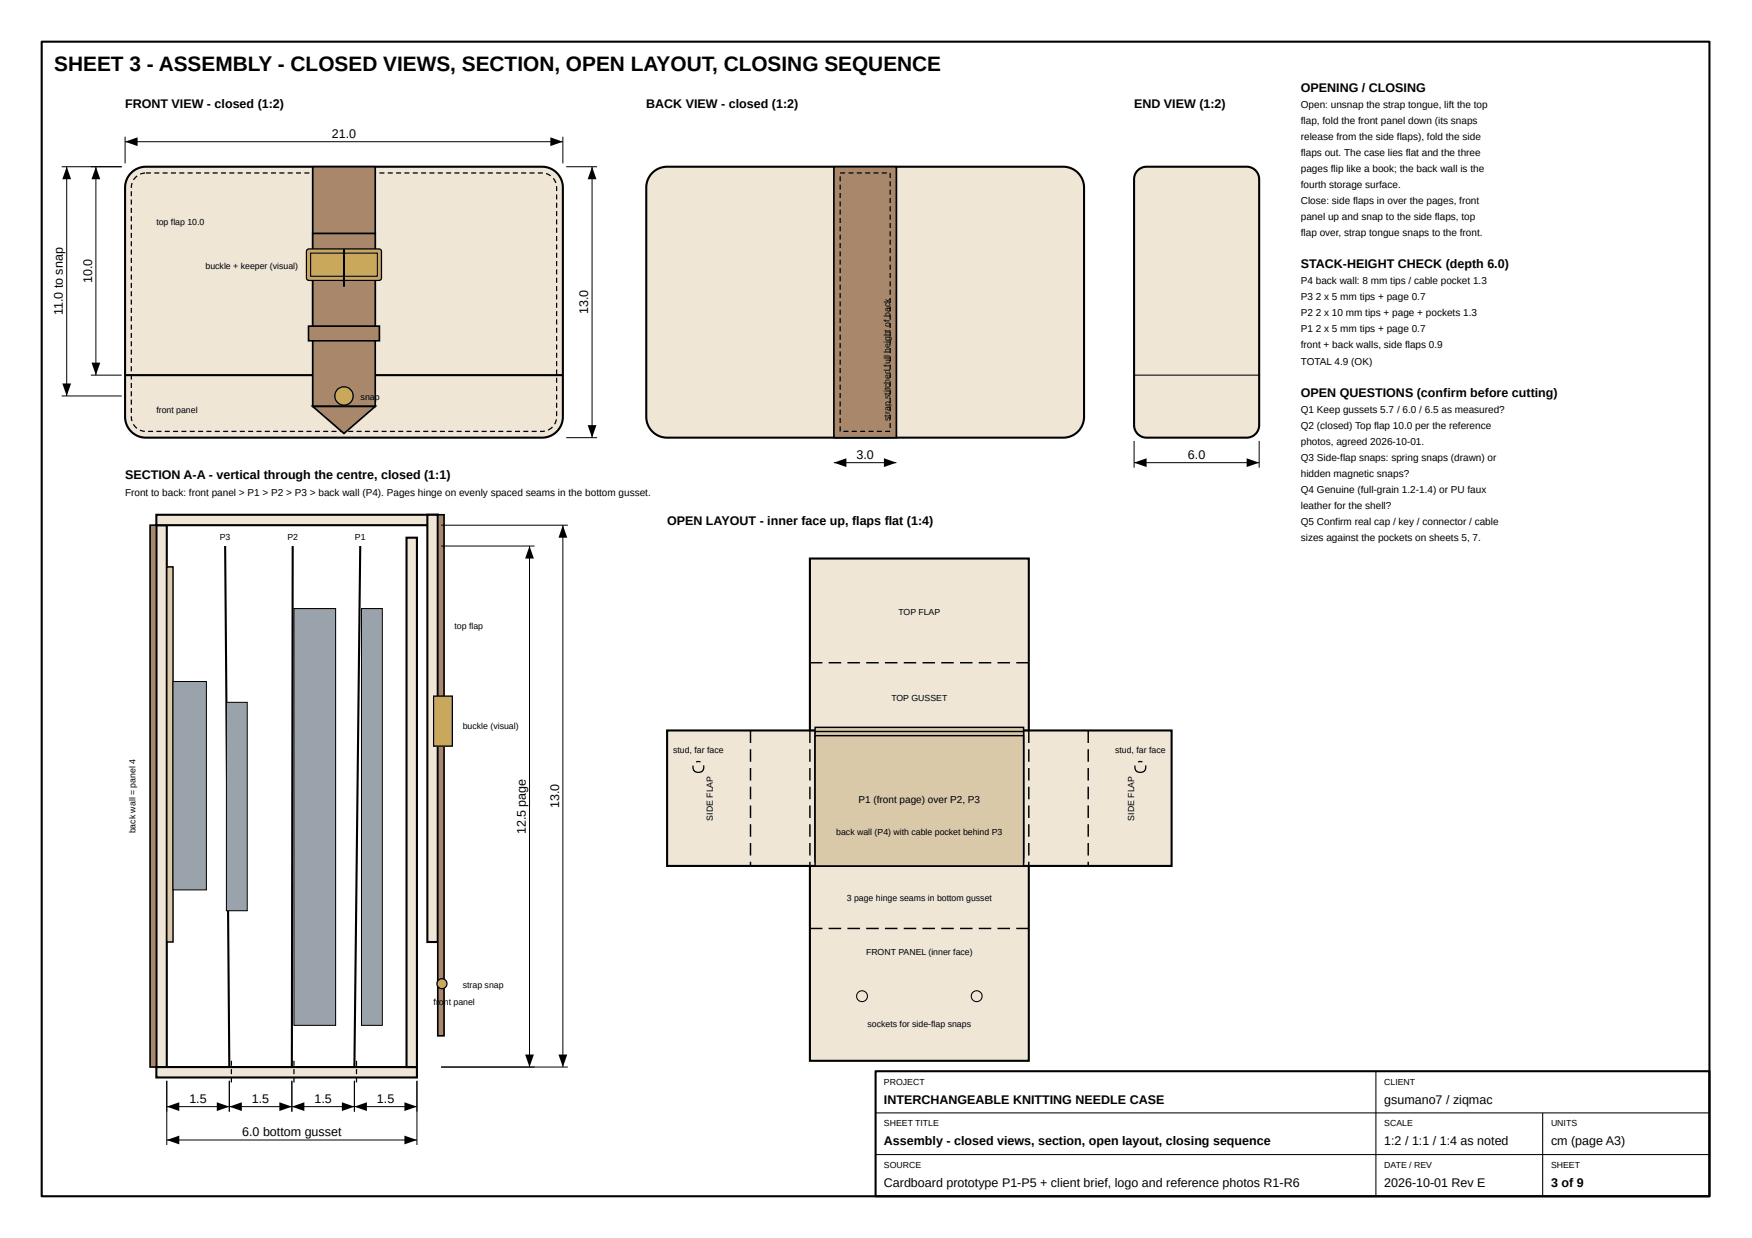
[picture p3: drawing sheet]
<svg xmlns="http://www.w3.org/2000/svg" width="420mm" height="297mm" viewBox="0 0 420 297" stroke-linecap="round" stroke-linejoin="round" font-family="sans-serif">
<path d="M10 10h400v277h-400zM210 257h200v30h-200z" fill="none" stroke="#000" stroke-width=".5"/>
<path d="M330 257v30M210 267h200M210 277h200M370 267v20" fill="none" stroke="#000" stroke-width=".25"/>
<path d="M31.5 41.5l1.6-1.1 1.9-.4h95a5 5 0 0 1 5 5v55a5 5 0 0 1-5 5h-95a5 5 0 0 1-5-5v-55l.4-1.9z" fill="#efe6d6"/>
<path d="M31.5 41.5l1.6-1.1 1.9-.4h95a5 5 0 0 1 5 5v55a5 5 0 0 1-5 5h-95a5 5 0 0 1-5-5v-55l.4-1.9zM30 90h105" fill="none" stroke="#000" stroke-width=".5"/>
<path d="M37 41.4h1.2v.3h-1.2zM39 41.4h1.2v.3h-1.2zM41 41.4h1.2v.3h-1.2zM43 41.4h1.2v.3h-1.2zM45 41.4h1.2v.3h-1.2zM47 41.4h1.2v.3h-1.2zM49 41.4h1.2v.3h-1.2zM51 41.4h1.2v.3h-1.2zM53 41.4h1.2v.3h-1.2zM55 41.4h1.2v.3h-1.2zM57 41.4h1.2v.3h-1.2zM59 41.4h1.2v.3h-1.2zM61 41.4h1.2v.3h-1.2zM63 41.4h1.2v.3h-1.2zM65 41.4h1.2v.3h-1.2zM67 41.4h1.2v.3h-1.2zM69 41.4h1.2v.3h-1.2zM71 41.4h1.2v.3h-1.2zM73 41.4h1.2v.3h-1.2zM75 41.4h1.2v.3h-1.2zM77 41.4h1.2v.3h-1.2zM79 41.4h1.2v.3h-1.2zM81 41.4h1.2v.3h-1.2zM83 41.4h1.2v.3h-1.2zM85 41.4h1.2v.3h-1.2zM87 41.4h1.2v.3h-1.2zM89 41.4h1.2v.3h-1.2zM91 41.4h1.2v.3h-1.2zM93 41.4h1.2v.3h-1.2zM95 41.4h1.2v.3h-1.2zM97 41.4h1.2v.3h-1.2zM99 41.4h1.2v.3h-1.2zM101 41.4h1.2v.3h-1.2zM103 41.4h1.2v.3h-1.2zM105 41.4h1.2v.3h-1.2zM107 41.4h1.2v.3h-1.2zM109 41.4h1.2v.3h-1.2zM111 41.4h1.2v.3h-1.2zM113 41.4h1.2v.3h-1.2zM115 41.4h1.2v.3h-1.2zM117 41.4h1.2v.3h-1.2zM119 41.4h1.2v.3h-1.2zM121 41.4h1.2v.3h-1.2zM123 41.4h1.2v.3h-1.2zM125 41.4h1.2v.3h-1.2zM127 41.4h1.2v.3h-1.2zM129 41.4h1.2v.3h-1.2zM131 41.5l1.2 .6-.2 .2-1.1-.5zM132.6 42.9l.2-.2 .7 1.1-.3 .1zM133.3 44.7l.3-.1v1.2h-.3zM133.3 46.6h.3v1.2h-.3zM133.3 48.6h.3v1.2h-.3zM133.3 50.6h.3v1.2h-.3zM133.3 52.6h.3v1.2h-.3zM133.3 54.6h.3v1.2h-.3zM133.3 56.6h.3v1.2h-.3zM133.3 58.6h.3v1.2h-.3zM133.3 60.6h.3v1.2h-.3zM133.3 62.6h.3v1.2h-.3zM133.3 64.6h.3v1.2h-.3zM133.3 66.6h.3v1.2h-.3zM133.3 68.6h.3v1.2h-.3zM133.3 70.6h.3v1.2h-.3zM133.3 72.6h.3v1.2h-.3zM133.3 74.6h.3v1.2h-.3zM133.3 76.6h.3v1.2h-.3zM133.3 78.6h.3v1.2h-.3zM133.3 80.6h.3v1.2h-.3zM133.3 82.6h.3v1.2h-.3zM133.3 84.6h.3v1.2h-.3zM133.3 86.6h.3v1.2h-.3zM133.3 88.6h.3v1.2h-.3zM133.3 90.6h.3v1.2h-.3zM133.3 92.6h.3v1.2h-.3zM133.3 94.6h.3v1.2h-.3zM133.3 96.6h.3v1.2h-.3zM133.3 98.6h.3v1.2h-.3zM133.3 100.6h.3l-.4 1.2-.3-.1zM131.4 103l1-.7 .2 .3-1.1 .7zM129.5 103.3h1.2v.3h-1.2zM127.5 103.3h1.2v.3h-1.2zM125.5 103.3h1.2v.3h-1.2zM123.5 103.3h1.2v.3h-1.2zM121.5 103.3h1.2v.3h-1.2zM119.5 103.3h1.2v.3h-1.2zM117.5 103.3h1.2v.3h-1.2zM115.5 103.3h1.2v.3h-1.2zM113.5 103.3h1.2v.3h-1.2zM111.5 103.3h1.2v.3h-1.2zM109.5 103.3h1.2v.3h-1.2zM107.5 103.3h1.2v.3h-1.2zM105.5 103.3h1.2v.3h-1.2zM103.5 103.3h1.2v.3h-1.2zM101.5 103.3h1.2v.3h-1.2zM99.5 103.3h1.2v.3h-1.2zM97.5 103.3h1.2v.3h-1.2zM95.5 103.3h1.2v.3h-1.2zM93.5 103.3h1.2v.3h-1.2zM91.5 103.3h1.2v.3h-1.2zM89.5 103.3h1.2v.3h-1.2zM87.5 103.3h1.2v.3h-1.2zM85.5 103.3h1.2v.3h-1.2zM83.5 103.3h1.2v.3h-1.2zM81.5 103.3h1.2v.3h-1.2zM79.5 103.3h1.2v.3h-1.2zM77.5 103.3h1.2v.3h-1.2zM75.5 103.3h1.2v.3h-1.2zM73.5 103.3h1.2v.3h-1.2zM71.5 103.3h1.2v.3h-1.2zM69.5 103.3h1.2v.3h-1.2zM67.5 103.3h1.2v.3h-1.2zM65.5 103.3h1.2v.3h-1.2zM63.5 103.3h1.2v.3h-1.2zM61.5 103.3h1.2v.3h-1.2zM59.5 103.3h1.2v.3h-1.2zM57.5 103.3h1.2v.3h-1.2zM55.5 103.3h1.2v.3h-1.2zM53.5 103.3h1.2v.3h-1.2zM51.5 103.3h1.2v.3h-1.2zM49.5 103.3h1.2v.3h-1.2zM47.5 103.3h1.2v.3h-1.2zM45.5 103.3h1.2v.3h-1.2zM43.5 103.3h1.2v.3h-1.2zM41.5 103.3h1.2v.3h-1.2zM39.5 103.3h1.2v.3h-1.2zM37.5 103.3h1.2v.3h-1.2zM35.5 103.3h1.2v.3h-1.2zM33.6 103.1l1.1 .2v.3l-1.2-.3zM31.9 101.9l.2-.2 .8 .9-.1 .3zM31.3 99.9h.3l.2 1.1-.3 .1zM31.3 97.9h.3v1.2h-.3zM31.3 95.9h.3v1.2h-.3zM31.3 93.9h.3v1.2h-.3zM31.3 91.9h.3v1.2h-.3zM31.3 89.9h.3v1.2h-.3zM31.3 87.9h.3v1.2h-.3zM31.3 85.9h.3v1.2h-.3zM31.3 83.9h.3v1.2h-.3zM31.3 81.9h.3v1.2h-.3zM31.3 79.9h.3v1.2h-.3zM31.3 77.9h.3v1.2h-.3zM31.3 75.9h.3v1.2h-.3zM31.3 73.9h.3v1.2h-.3zM31.3 71.9h.3v1.2h-.3zM31.3 69.9h.3v1.2h-.3zM31.3 67.9h.3v1.2h-.3zM31.3 65.9h.3v1.2h-.3zM31.3 63.9h.3v1.2h-.3zM31.3 61.9h.3v1.2h-.3zM31.3 59.9h.3v1.2h-.3zM31.3 57.9h.3v1.2h-.3zM31.3 55.9h.3v1.2h-.3zM31.3 53.9h.3v1.2h-.3zM31.3 51.9h.3v1.2h-.3zM31.3 49.9h.3v1.2h-.3zM31.3 47.9h.3v1.2h-.3zM31.3 45.9h.3v1.2h-.3zM31.5 43.9l.3 .1-.2 1.1h-.3zM32.3 42.5l.5-.4 .2 .2-.8 .9-.3-.1zM33.6 41.6l1.2-.2v.3l-1.1 .2zM35 41.4h1.2v.3h-1.2z" fill="#000"/>
<path d="M75 40h15v57.5h-15z" fill="#a9876a"/>
<path d="M75 40h15v57.5h-15z" fill="none" stroke="#000" stroke-width=".4"/>
<path d="M75 97.5h15l-7.5 6.5z" fill="#a9876a"/>
<path d="M75 97.5h15l-7.5 6.5z" fill="none" stroke="#000" stroke-width=".4"/>
<path d="M75 56h15v22.5h-15z" fill="#a9876a"/>
<path d="M75 56h15v22.5h-15z" fill="none" stroke="#000" stroke-width=".4"/>
<path d="M73.7 59.9l.4-.2 17 .1 .4 .5v6.6l-.6 .4-17-.1-.4-.5v-6.4z" fill="#c9a85c"/>
<path d="M73.7 59.9l.4-.2 17 .1 .4 .5v6.6l-.6 .4-17-.1-.4-.5v-6.4z" fill="none" stroke="#000" stroke-width=".3"/>
<path d="M74.5 60.7h16v5.6h-16z" fill="none" stroke="#000" stroke-width=".25"/>
<path d="M82.5 59.7v9.1" fill="none" stroke="#000" stroke-width=".5"/>
<path d="M74 78.2h17v3.5h-17z" fill="#a9876a"/>
<path d="M74 78.2h17v3.5h-17z" fill="none" stroke="#000" stroke-width=".4"/>
<circle cx="82.5" cy="95" r="2.2" fill="#c9a85c"/>
<circle cx="82.5" cy="95" r="2.2" fill="none" stroke="#000" stroke-width=".3"/>
<path d="M30 32.8v6.4M30 34h105M135 32.8v6.4M14.8 40h14.4M16 40v55M23 40v50M135.8 40h7.4M142 40v65M14.8 95h14.4M21.8 90h7.4M135.8 105h7.4" fill="none" stroke="#000" stroke-width=".24"/>
<path d="M30 34l3-1v2.1zM132 33l3 1-3 1.1zM16 40l1 3h-2.1zM23 40l1 3h-2.1zM142 40l1 3h-2.1zM14.9 92h2.1l-1 3zM21.9 87h2.1l-1 3zM140.9 102h2.1l-1 3z" fill="#000"/>
<path d="M156.5 41.5l1.6-1.1 1.9-.4h95a5 5 0 0 1 5 5v55a5 5 0 0 1-5 5h-95a5 5 0 0 1-5-5v-55l.4-1.9z" fill="#efe6d6"/>
<path d="M156.5 41.5l1.6-1.1 1.9-.4h95a5 5 0 0 1 5 5v55a5 5 0 0 1-5 5h-95a5 5 0 0 1-5-5v-55l.4-1.9z" fill="none" stroke="#000" stroke-width=".5"/>
<path d="M200 40h15v65h-15z" fill="#a9876a"/>
<path d="M200 40h15v65h-15z" fill="none" stroke="#000" stroke-width=".4"/>
<g fill="#000">
<path d="M200 111l3-1.1v2.1zM212 109.9l3 1.1-3 1z"/>
<path d="M203.5 41.4h1.2v.3h-1.2zM205.5 41.4h1.2v.3h-1.2zM207.5 41.4h1.2v.3h-1.2zM209.5 41.4h1.2v.3h-1.2zM211.5 41.4h1.2v.3h-1.2zM213.3 41.5h.3v1.2h-.3zM213.3 43.5h.3v1.2h-.3zM213.3 45.5h.3v1.2h-.3zM213.3 47.5h.3v1.2h-.3zM213.3 49.5h.3v1.2h-.3zM213.3 51.5h.3v1.2h-.3zM213.3 53.5h.3v1.2h-.3zM213.3 55.5h.3v1.2h-.3zM213.3 57.5h.3v1.2h-.3zM213.3 59.5h.3v1.2h-.3zM213.3 61.5h.3v1.2h-.3zM213.3 63.5h.3v1.2h-.3zM213.3 65.5h.3v1.2h-.3zM213.3 67.5h.3v1.2h-.3zM213.3 69.5h.3v1.2h-.3zM213.3 71.5h.3v1.2h-.3zM213.3 73.5h.3v1.2h-.3zM213.3 75.5h.3v1.2h-.3zM213.3 77.5h.3v1.2h-.3zM213.3 79.5h.3v1.2h-.3zM213.3 81.5h.3v1.2h-.3zM213.3 83.5h.3v1.2h-.3zM213.3 85.5h.3v1.2h-.3zM213.3 87.5h.3v1.2h-.3zM213.3 89.5h.3v1.2h-.3zM213.3 91.5h.3v1.2h-.3zM213.3 93.5h.3v1.2h-.3zM213.3 95.5h.3v1.2h-.3zM213.3 97.5h.3v1.2h-.3zM213.3 99.5h.3v1.2h-.3zM213.3 101.5h.3v1.2h-.3zM212.3 103.3h1.2v.3h-1.2zM210.3 103.3h1.2v.3h-1.2zM208.3 103.3h1.2v.3h-1.2zM206.3 103.3h1.2v.3h-1.2zM204.3 103.3h1.2v.3h-1.2zM202.3 103.3h1.2v.3h-1.2zM201.3 102.3h.3v1.2h-.3zM201.3 100.3h.3v1.2h-.3zM201.3 98.3h.3v1.2h-.3zM201.3 96.3h.3v1.2h-.3zM201.3 94.3h.3v1.2h-.3zM201.3 92.3h.3v1.2h-.3zM201.3 90.3h.3v1.2h-.3zM201.3 88.3h.3v1.2h-.3zM201.3 86.3h.3v1.2h-.3zM201.3 84.3h.3v1.2h-.3zM201.3 82.3h.3v1.2h-.3zM201.3 80.3h.3v1.2h-.3zM201.3 78.3h.3v1.2h-.3zM201.3 76.3h.3v1.2h-.3zM201.3 74.3h.3v1.2h-.3zM201.3 72.3h.3v1.2h-.3zM201.3 70.3h.3v1.2h-.3zM201.3 68.3h.3v1.2h-.3zM201.3 66.3h.3v1.2h-.3zM201.3 64.3h.3v1.2h-.3zM201.3 62.3h.3v1.2h-.3zM201.3 60.3h.3v1.2h-.3zM201.3 58.3h.3v1.2h-.3zM201.3 56.3h.3v1.2h-.3zM201.3 54.3h.3v1.2h-.3zM201.3 52.3h.3v1.2h-.3zM201.3 50.3h.3v1.2h-.3zM201.3 48.3h.3v1.2h-.3zM201.3 46.3h.3v1.2h-.3zM201.3 44.3h.3v1.2h-.3zM201.3 42.3h.3v1.2h-.3zM201.5 41.4h1.2v.3h-1.2z"/>
</g>
<path d="M200 111h15" fill="none" stroke="#000" stroke-width=".24"/>
<path d="M272.9 40.9l.8-.6 1.1-.3h24.2a3 3 0 0 1 3 3v59a3 3 0 0 1-3 3h-24a3 3 0 0 1-3-3v-59l.2-1.1z" fill="#efe6d6"/>
<path d="M272.9 40.9l.8-.6 1.1-.3h24.2a3 3 0 0 1 3 3v59a3 3 0 0 1-3 3h-24a3 3 0 0 1-3-3v-59l.2-1.1z" fill="none" stroke="#000" stroke-width=".5"/>
<path d="M272 90h30" fill="none" stroke="#000" stroke-width=".25"/>
<path d="M272 105.8v6.4M272 111h30M302 105.8v6.4" fill="none" stroke="#000" stroke-width=".24"/>
<path d="M272 111l3-1.1v2.1zM299 109.9l3 1.1-3 1z" fill="#000"/>
<path d="M37.5 126h2.5v130h-2.5z" fill="#efe6d6"/>
<path d="M37.5 126h2.5v130h-2.5z" fill="none" stroke="#000" stroke-width=".5"/>
<path d="M37.5 256h62.5v2.5h-62.5z" fill="#efe6d6"/>
<path d="M37.5 256h62.5v2.5h-62.5z" fill="none" stroke="#000" stroke-width=".5"/>
<path d="M97.5 129h2.5v127h-2.5z" fill="#efe6d6"/>
<path d="M97.5 129h2.5v127h-2.5z" fill="none" stroke="#000" stroke-width=".5"/>
<path d="M37.5 123.5h67.5v2.5h-67.5z" fill="#efe6d6"/>
<path d="M37.5 123.5h67.5v2.5h-67.5z" fill="none" stroke="#000" stroke-width=".5"/>
<path d="M102.5 123.5h2.5v102.5h-2.5z" fill="#efe6d6"/>
<path d="M102.5 123.5h2.5v102.5h-2.5z" fill="none" stroke="#000" stroke-width=".5"/>
<path d="M105 123.5h1.5v125h-1.5z" fill="#a9876a"/>
<path d="M105 123.5h1.5v125h-1.5z" fill="none" stroke="#000" stroke-width=".4"/>
<path d="M36 126h1.5v130h-1.5z" fill="#a9876a"/>
<path d="M36 126h1.5v130h-1.5z" fill="none" stroke="#000" stroke-width=".4"/>
<path d="M104 167h4.5v12h-4.5z" fill="#c9a85c"/>
<path d="M104 167h4.5v12h-4.5z" fill="none" stroke="#000" stroke-width=".3"/>
<circle cx="106" cy="236" r="1.2" fill="#c9a85c"/>
<circle cx="106" cy="236" r="1.2" fill="none" stroke="#000" stroke-width=".3"/>
<path d="M40 136h1.5v90h-1.5z" fill="#d9c9a8"/>
<path d="M40 136h1.5v90h-1.5z" fill="none" stroke="#000" stroke-width=".35"/>
<path d="M41.5 163.5h8v50h-8z" fill="#9aa3ab"/>
<path d="M41.5 163.5h8v50h-8z" fill="none" stroke="#000" stroke-width=".24"/>
<path d="M54 131l1 125" fill="none" stroke="#000" stroke-width=".5"/>
<path d="M55.3 254.5h.3v1.2h-.3zM55.3 256.5h.3v1.2h-.3zM55.3 258.5h.3v1.2h-.3z" fill="#000"/>
<path d="M54.3 168.5h5v50h-5z" fill="#9aa3ab"/>
<path d="M54.3 168.5h5v50h-5z" fill="none" stroke="#000" stroke-width=".24"/>
<path d="M70.2 131l-.2 125" fill="none" stroke="#000" stroke-width=".5"/>
<path d="M70.3 254.5h.3v1.2h-.3zM70.3 256.5h.3v1.2h-.3zM70.3 258.5h.3v1.2h-.3z" fill="#000"/>
<path d="M70.5 146h10v100h-10z" fill="#9aa3ab"/>
<path d="M70.5 146h10v100h-10z" fill="none" stroke="#000" stroke-width=".24"/>
<path d="M86.4 131l-1.4 125" fill="none" stroke="#000" stroke-width=".5"/>
<path d="M85.3 254.5h.3v1.2h-.3zM85.3 256.5h.3v1.2h-.3zM85.3 258.5h.3v1.2h-.3z" fill="#000"/>
<path d="M86.7 146h5v100h-5z" fill="#9aa3ab"/>
<g fill="none" stroke="#000" stroke-width=".24">
<path d="M105.8 131h22.4M105.8 126h30.4M127 131v125M135 126v130M86.7 146h5v100h-5zM40 259.3v15.4M55 259.3v7.4M70 259.3v7.4M85 259.3v7.4M100 259.3v15.4M105.8 256h30.4M40 265.5h60"/>
<path d="M40 273.5h60"/>
</g>
<g fill="#000">
<path d="M127 131l1 3h-2.1zM135 126l1 3h-2.1zM125.9 253h2.1l-1 3zM133.9 253h2.1l-1 3zM40 265.5l3-1.1v2.1zM40 273.5l3-1.1v2.1zM52 264.4l3 1.1-3 1zM55 265.5l3-1.1v2.1zM67 264.4l3 1.1-3 1zM70 265.5l3-1.1v2.1zM82 264.4l3 1.1-3 1zM85 265.5l3-1.1v2.1z"/>
<path d="M97 264.4l3 1.1-3 1zM97 272.4l3 1.1-3 1z"/>
</g>
<path d="M194.2 134h52.5v120.5h-52.5z" fill="#efe6d6"/>
<path d="M194.2 134h52.5v120.5h-52.5z" fill="none" stroke="#000" stroke-width=".5"/>
<path d="M160 175.2h121v32.5h-121z" fill="#efe6d6"/>
<path d="M160 175.2h121v32.5h-121z" fill="none" stroke="#000" stroke-width=".5"/>
<g fill="#000">
<path d="M194.2 158.8h3v.4h-3zM198.7 158.8h3v.4h-3zM203.2 158.8h3v.4h-3zM207.7 158.8h3v.4h-3zM212.2 158.8h3v.4h-3zM216.7 158.8h3v.4h-3zM221.2 158.8h3v.4h-3zM225.7 158.8h3v.4h-3zM230.2 158.8h3v.4h-3zM234.7 158.8h3v.4h-3zM239.2 158.8h3v.4h-3zM243.7 158.8h3v.4h-3z"/>
<path d="M179.8 175.2h.4v3h-.4zM179.8 179.7h.4v3h-.4zM179.8 184.2h.4v3h-.4zM179.8 188.7h.4v3h-.4zM179.8 193.2h.4v3h-.4zM179.8 197.7h.4v3h-.4zM179.8 202.2h.4v3h-.4zM179.8 206.7h.4v1h-.4z"/>
<path d="M194.2 175.1h3v.3h-3zM198.7 175.1h3v.3h-3zM203.2 175.1h3v.3h-3zM207.7 175.1h3v.3h-3zM212.2 175.1h3v.3h-3zM216.7 175.1h3v.3h-3zM221.2 175.1h3v.3h-3zM225.7 175.1h3v.3h-3zM230.2 175.1h3v.3h-3zM234.7 175.1h3v.3h-3zM239.2 175.1h3v.3h-3zM243.7 175.1h3v.3h-3z"/>
<path d="M194.1 175.2h.3v3h-.3zM194.1 179.7h.3v3h-.3zM194.1 184.2h.3v3h-.3zM194.1 188.7h.3v3h-.3zM194.1 193.2h.3v3h-.3zM194.1 197.7h.3v3h-.3zM194.1 202.2h.3v3h-.3zM194.1 206.7h.3v1h-.3z"/>
<path d="M246.6 175.2h.3v3h-.3zM246.6 179.7h.3v3h-.3zM246.6 184.2h.3v3h-.3zM246.6 188.7h.3v3h-.3zM246.6 193.2h.3v3h-.3zM246.6 197.7h.3v3h-.3zM246.6 202.2h.3v3h-.3zM246.6 206.7h.3v1h-.3z"/>
<path d="M260.8 175.2h.4v3h-.4zM260.8 179.7h.4v3h-.4zM260.8 184.2h.4v3h-.4zM260.8 188.7h.4v3h-.4zM260.8 193.2h.4v3h-.4zM260.8 197.7h.4v3h-.4zM260.8 202.2h.4v3h-.4zM260.8 206.7h.4v1h-.4z"/>
<path d="M194.2 207.6h3v.3h-3zM198.7 207.6h3v.3h-3zM203.2 207.6h3v.3h-3zM207.7 207.6h3v.3h-3zM212.2 207.6h3v.3h-3zM216.7 207.6h3v.3h-3zM221.2 207.6h3v.3h-3zM225.7 207.6h3v.3h-3zM230.2 207.6h3v.3h-3zM234.7 207.6h3v.3h-3zM239.2 207.6h3v.3h-3zM243.7 207.6h3v.3h-3z"/>
<path d="M194.2 222.6h3v.3h-3zM198.7 222.6h3v.3h-3zM203.2 222.6h3v.3h-3zM207.7 222.6h3v.3h-3zM212.2 222.6h3v.3h-3zM216.7 222.6h3v.3h-3zM221.2 222.6h3v.3h-3zM225.7 222.6h3v.3h-3zM230.2 222.6h3v.3h-3zM234.7 222.6h3v.3h-3zM239.2 222.6h3v.3h-3zM243.7 222.6h3v.3h-3z"/>
</g>
<path d="M195.5 174.5h50v31.2h-50z" fill="#d9c9a8"/>
<path d="M195.5 174.5h50v31.2h-50z" fill="none" stroke="#000" stroke-width=".35"/>
<path d="M195.5 175.5h50v31.2h-50z" fill="#d9c9a8"/>
<path d="M195.5 175.5h50v31.2h-50z" fill="none" stroke="#000" stroke-width=".35"/>
<path d="M195.5 176.5h50v31.2h-50z" fill="#d9c9a8"/>
<path d="M195.5 176.5h50v31.2h-50z" fill="none" stroke="#000" stroke-width=".35"/>
<g fill="none" stroke="#000" stroke-width=".25">
<circle cx="206.7" cy="239" r="1.3"/>
<circle cx="234.2" cy="239" r="1.3"/>
</g>
<g fill="#000">
<path d="M166.9 182.7l.6-.2 .6 .2-.2 .2-.9 .1zM166.1 183.6l.3 .1a1.15 1.15 0 0 0 1.1 1.4 1.15 1.15 0 0 0 1.1-1.4l.3-.1a1.45 1.45 0 0 1-1.4 1.8 1.45 1.45 0 0 1-1.4-1.8z"/>
<path d="M272.9 182.7l.6-.2 .6 .2-.2 .2-.9 .1zM272.1 183.6l.3 .1a1.15 1.15 0 0 0 1.1 1.4 1.15 1.15 0 0 0 1.1-1.4l.3-.1a1.45 1.45 0 0 1-1.4 1.8 1.45 1.45 0 0 1-1.4-1.8z"/>
</g>
<text font-size="5" x="13" y="17">SHEET 3 - ASSEMBLY - CLOSED VIEWS, SECTION, OPEN LAYOUT, CLOSING SEQUENCE</text>
<g font-size="3">
<text x="312" y="22">OPENING / CLOSING</text>
<text x="30" y="26">FRONT VIEW - closed (1:2)</text>
<text x="155" y="26">BACK VIEW - closed (1:2)</text>
<text x="272" y="26">END VIEW (1:2)</text>
<text x="79.6" y="33.1">21.0</text>
<text x="312" y="64.3">STACK-HEIGHT CHECK (depth 6.0)</text>
<text x="22.1" y="67.9" transform="rotate(-90 22.1 67.9)">10.0</text>
<text x="15.1" y="75.6" transform="rotate(-90 15.1 75.6)">11.0 to snap</text>
<text x="141.1" y="75.4" transform="rotate(-90 141.1 75.4)">13.0</text>
<text x="312" y="95.1">OPEN QUESTIONS (confirm before cutting)</text>
<text x="205.4" y="110.1">3.0</text>
<text x="284.9" y="110.1">6.0</text>
<text x="30" y="115">SECTION A-A - vertical through the centre, closed (1:1)</text>
<text x="160" y="126">OPEN LAYOUT - inner face up, flaps flat (1:4)</text>
<text x="134.1" y="193.9" transform="rotate(-90 134.1 193.9)">13.0</text>
<text x="126.1" y="200.2" transform="rotate(-90 126.1 200.2)">12.5 page</text>
<text x="45.4" y="264.6">1.5</text>
<text x="60.4" y="264.6">1.5</text>
<text x="75.4" y="264.6">1.5</text>
<text x="90.4" y="264.6">1.5</text>
<text x="212" y="264.8">INTERCHANGEABLE KNITTING NEEDLE CASE</text>
<text x="332" y="264.8">gsumano7 / ziqmac</text>
<text x="58.1" y="272.6">6.0 bottom gusset</text>
<text x="212" y="274.8">Assembly - closed views, section, open layout, closing sequence</text>
<text x="332" y="274.8">1:2 / 1:1 / 1:4 as noted</text>
<text x="372" y="274.8">cm (page A3)</text>
<text x="212" y="284.8">Cardboard prototype P1-P5 + client brief, logo and reference photos R1-R6</text>
<text x="332" y="284.8">2026-10-01 Rev E</text>
<text x="372" y="284.8">3 of 9</text>
</g>
<g font-size="2.4">
<text x="312" y="25.8">Open: unsnap the strap tongue, lift the top</text>
<text x="312" y="29.7">flap, fold the front panel down (its snaps</text>
<text x="312" y="33.5">release from the side flaps), fold the side</text>
<text x="312" y="37.4">flaps out. The case lies flat and the three</text>
<text x="312" y="41.2">pages flip like a book; the back wall is the</text>
<text x="312" y="45.1">fourth storage surface.</text>
<text x="312" y="48.9">Close: side flaps in over the pages, front</text>
<text x="312" y="52.8">panel up and snap to the side flaps, top</text>
<text x="312" y="56.6">flap over, strap tongue snaps to the front.</text>
<text x="312" y="68.2">P4 back wall: 8 mm tips / cable pocket 1.3</text>
<text x="312" y="72">P3</text>
<text x="312" y="75.9">P2</text>
<text x="315.6" y="72">2 x 5 mm tips + page 0.7</text>
<text x="315.6" y="75.9">2 x 10 mm tips + page + pockets 1.3</text>
<text x="312" y="79.7">P1</text>
<text x="312" y="83.6">front + back walls, side flaps 0.9</text>
<text x="315.6" y="79.7">2 x 5 mm tips + page 0.7</text>
<text x="312" y="87.4">TOTAL 4.9 (OK)</text>
<text x="312" y="99">Q1 Keep gussets 5.7 / 6.0 / 6.5 as measured?</text>
<text x="312" y="102.8">Q2 (closed) Top flap 10.0 per the reference</text>
<text x="312" y="106.7">photos, agreed 2026-10-01.</text>
<text x="312" y="110.5">Q3 Side-flap snaps: spring snaps (drawn) or</text>
<text x="30" y="119">Front to back: front panel &gt; P1 &gt; P2 &gt; P3 &gt; back wall (P4). Pages hinge on evenly spaced seams in the bottom gusset.</text>
<text x="312" y="114.4">hidden magnetic snaps?</text>
<text x="312" y="118.2">Q4 Genuine (full-grain 1.2-1.4) or PU faux</text>
<text x="312" y="122.1">leather for the shell?</text>
<text x="312" y="125.9">Q5 Confirm real cap / key / connector / cable</text>
<text x="312" y="129.8">sizes against the pockets on sheets 5, 7.</text>
<text x="205.9" y="192.7">P1 (front page) over P2, P3</text>
</g>
<g font-size="2.1">
<text x="37.5" y="54">top flap 10.0</text>
<text x="49.3" y="64.5">buckle + keeper (visual)</text>
<text x="86.5" y="96">snap</text>
<text x="37.5" y="99">front panel</text>
<text x="213.5" y="101" transform="rotate(-90 213.5 101)">strap stitched full height of back</text>
<text x="52.7" y="129.5">P3</text>
<text x="68.9" y="129.5">P2</text>
<text x="85.1" y="129.5">P1</text>
<text x="215.5" y="147.5">TOP FLAP</text>
<text x="109" y="151">top flap</text>
<text x="213.8" y="168.1">TOP GUSSET</text>
<text x="111" y="175">buckle (visual)</text>
<text x="161.4" y="180.7">stud, far face</text>
<text x="267.4" y="180.7">stud, far face</text>
<text x="43.2" y="186" transform="rotate(-90 43.2 186)">pocket</text>
<text x="171" y="196.9" transform="rotate(-90 171 196.9)">SIDE FLAP</text>
<text x="272" y="196.9" transform="rotate(-90 272 196.9)">SIDE FLAP</text>
<text x="32.5" y="199.9" transform="rotate(-90 32.5 199.9)">back wall = panel 4</text>
<text x="200.6" y="200.2">back wall (P4) with cable pocket behind P3</text>
<text x="203.1" y="216.2">3 page hinge seams in bottom gusset</text>
<text x="207.7" y="229">FRONT PANEL (inner face)</text>
<text x="111" y="237">strap snap</text>
<text x="104" y="241">fr</text>
<text x="105.3" y="241">ont panel</text>
<text x="208.1" y="246.5">sockets for side-flap snaps</text>
<text x="212" y="260.2">PROJECT</text>
<text x="332" y="260.2">CLIENT</text>
<text x="212" y="270.2">SHEET TITLE</text>
<text x="332" y="270.2">SCALE</text>
<text x="372" y="270.2">UNITS</text>
<text x="212" y="280.2">SOURCE</text>
<text x="332" y="280.2">DATE / REV</text>
<text x="372" y="280.2">SHEET</text>
</g>
</svg>
